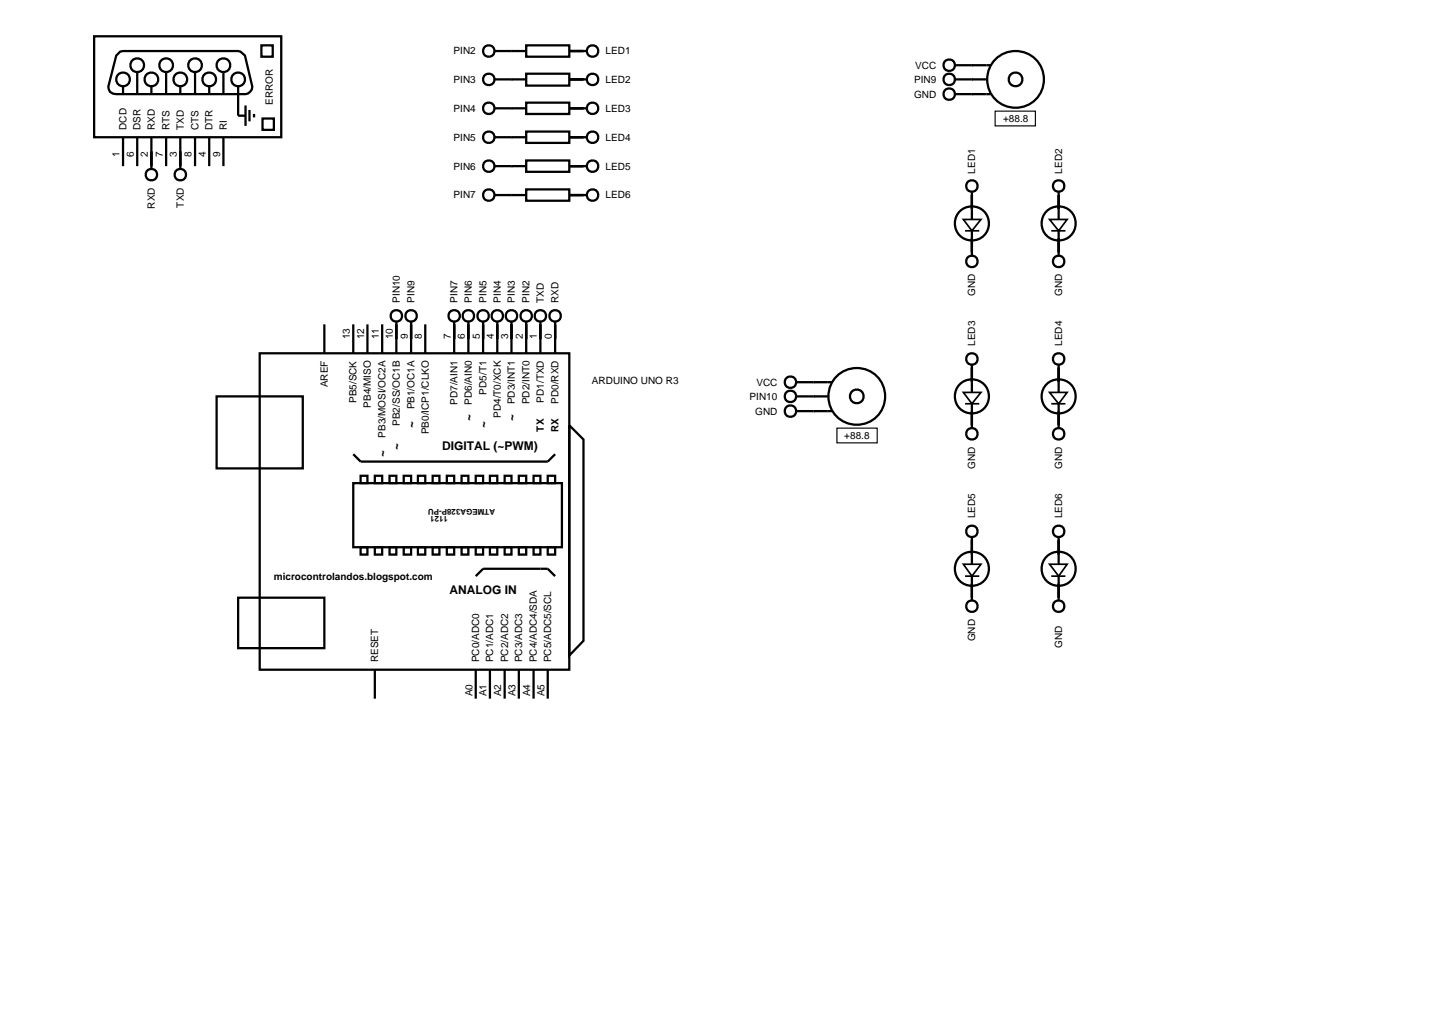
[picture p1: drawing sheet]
<svg xmlns="http://www.w3.org/2000/svg" width="257mm" height="180mm" viewBox="0 0 257 180" stroke-linecap="round" stroke-linejoin="round" font-family="sans-serif">
<g fill="none" stroke="#000" stroke-width=".4">
<path d="M16.6 6.4h33v17.8h-33zM21.2 9.1l.5-.1h20.3l.4 .1 .8 .7 1.3 5.5a1.39 1.39 0 0 1-1.2 1.3h-22.9a1.2 1.2 0 0 1-1.3-1.3l1.4-5.5zM21.7 15.3v1.3M24.2 12.8v3.8M26.7 15.3v1.3M29.3 12.8v3.8M31.8 15.3v1.3M34.4 12.8v3.8M36.9 15.3v1.3M39.4 12.8v3.8M42 15.3v5.1h1.3M43.3 18.6v3.6"/>
<path d="M44 19.4v2M46.1 8h2v2h-2zM87.2 19.1h5.6M87.2 14h5.6M87.2 9h5.6M92.8 18.1h7.6v2h-7.6zM92.8 13h7.6v2.1h-7.6zM92.8 8h7.6v2h-7.6zM100.4 19.1h3.1M100.4 14h3.1M100.4 9h3.1M168.4 14h5.6"/>
<path d="M168.4 11.5h6.3M168.4 16.6h6.3M21.7 24.2v5.1M24.2 24.2v5.1M26.7 24.2v5.6M29.3 24.2v5.1M31.8 24.2v5.6M34.4 24.2v5.1M36.9 24.2v5.1M39.4 24.2v5.1M44.8 20.1v.6M46.3 20.9h2v2h-2z"/>
<path d="M87.2 34.4h5.6M87.2 29.3h5.6M87.2 24.2h5.6M92.8 33.4h7.6v2h-7.6zM92.8 28.3h7.6v2h-7.6zM92.8 23.2h7.6v2h-7.6zM100.4 34.4h3.1M100.4 29.3h3.1M100.4 24.2h3.1M171.4 33.9v4.8M186.7 33.9v4.8M57.2 57.2v5.1"/>
<path d="M62.3 57.2v5.1M64.8 57.2v5.1M67.4 57.2v5.1M69.9 56.7v5.6M72.5 56.7v5.6M75 57.2v5.1M80.1 56.7v5.6M82.6 56.7v5.6M85.2 56.7v5.6M87.7 56.7v5.6M90.2 56.7v5.6M92.8 56.7v5.6"/>
<path d="M95.3 56.7v5.6M97.9 56.7v5.6M171.4 40.7v4.3M186.7 40.7v4.3M38.2 69.9h15.2v12.7h-15.2zM45.8 62.3h54.6v55.8h-54.6zM100.4 75l2.5 2.5v35.5l-2.5 2.6zM140.4 67.4h6.4M140.4 72.5h6.4M140.4 69.9h5.6M171.4 64.3v4.9M171.4 71.2v4.3"/>
<path d="M186.7 64.3v4.9M186.7 71.2v4.3M62.3 85.2h36.8v11.3h-36.8zM62.3 80.1l1.3 1.3h33l1.3-1.3M63.6 83.9h1.2v1.3h-1.2zM63.6 96.5h1.2v1.3h-1.2zM66.1 83.9h1.3v1.3h-1.3zM66.1 96.5h1.3v1.3h-1.3zM68.7 83.9h1.2v1.3h-1.2zM68.7 96.5h1.2v1.3h-1.2zM71.2 83.9h1.3v1.3h-1.3zM71.2 96.5h1.3v1.3h-1.3z"/>
<path d="M73.7 83.9h1.3v1.3h-1.3zM73.7 96.5h1.3v1.3h-1.3zM76.3 83.9h1.2v1.3h-1.2zM76.3 96.5h1.2v1.3h-1.2zM78.8 83.9h1.3v1.3h-1.3zM78.8 96.5h1.3v1.3h-1.3zM81.4 83.9h1.2v1.3h-1.2zM81.4 96.5h1.2v1.3h-1.2zM83.9 83.9h1.3v1.3h-1.3zM83.9 96.5h1.3v1.3h-1.3zM86.4 83.9h1.3v1.3h-1.3zM86.4 96.5h1.3v1.3h-1.3z"/>
<path d="M89 83.9h1.2v1.3h-1.2zM89 96.5h1.2v1.3h-1.2zM91.5 83.9h1.3v1.3h-1.3zM91.5 96.5h1.3v1.3h-1.3zM94.1 83.9h1.2v1.3h-1.2zM94.1 96.5h1.2v1.3h-1.2zM96.6 83.9h1.3v1.3h-1.3zM96.6 96.5h1.3v1.3h-1.3zM171.4 94.7v4.8M186.7 94.7v4.8M42 105.4h15.2v8.9h-15.2zM66.1 118.1v5.1"/>
<path d="M83.9 101.6l1.3-1.3h11.4l1.3 1.3M83.9 118.1v5.1M86.4 118.1v5.1M89 118.1v5.1M91.5 118.1v5.1M94.1 118.1v5.1M96.6 118.1v5.1M171.4 101.6v4.3M186.7 101.6v4.3"/>
<circle cx="21.7" cy="14" r="1.21"/>
<circle cx="24.2" cy="11.5" r="1.21"/>
<circle cx="26.7" cy="14" r="1.21"/>
<circle cx="29.3" cy="11.5" r="1.21"/>
<circle cx="31.8" cy="14" r="1.21"/>
<circle cx="34.4" cy="11.5" r="1.21"/>
<circle cx="36.9" cy="14" r="1.21"/>
<circle cx="39.4" cy="11.5" r="1.21"/>
<circle cx="42" cy="14" r="1.21"/>
<circle cx="86.2" cy="14" r="1.01"/>
<circle cx="86.2" cy="9" r="1.01"/>
<circle cx="86.2" cy="19.1" r="1.01"/>
<circle cx="104.5" cy="19.1" r="1.01"/>
<circle cx="104.5" cy="9" r="1.01"/>
<circle cx="104.5" cy="14" r="1.01"/>
<circle cx="167.4" cy="14" r="1.01"/>
<circle cx="167.4" cy="16.6" r="1.01"/>
<circle cx="167.4" cy="11.5" r="1.01"/>
<circle cx="179.1" cy="14" r="1.21"/>
<circle cx="179.1" cy="14" r="5"/>
<circle cx="26.7" cy="30.8" r="1.01"/>
<circle cx="31.8" cy="30.8" r="1.01"/>
<circle cx="86.2" cy="29.3" r="1.01"/>
<circle cx="86.2" cy="34.4" r="1.01"/>
<circle cx="86.2" cy="24.2" r="1.01"/>
<circle cx="104.5" cy="24.2" r="1.01"/>
<circle cx="104.5" cy="34.4" r="1.01"/>
<circle cx="104.5" cy="29.3" r="1.01"/>
<circle cx="171.4" cy="39.4" r="3"/>
<circle cx="171.4" cy="32.8" r="1.01"/>
<circle cx="186.7" cy="39.4" r="3"/>
<circle cx="186.7" cy="32.8" r="1.01"/>
<circle cx="69.9" cy="55.7" r="1.01"/>
<circle cx="72.5" cy="55.7" r="1.01"/>
<circle cx="80.1" cy="55.7" r="1.01"/>
<circle cx="82.6" cy="55.7" r="1.01"/>
<circle cx="85.2" cy="55.7" r="1.01"/>
<circle cx="87.7" cy="55.7" r="1.01"/>
<circle cx="90.2" cy="55.7" r="1.01"/>
<circle cx="92.8" cy="55.7" r="1.01"/>
<circle cx="95.3" cy="55.7" r="1.01"/>
<circle cx="97.9" cy="55.7" r="1.01"/>
<circle cx="171.4" cy="46.1" r="1.01"/>
<circle cx="186.7" cy="46.1" r="1.01"/>
<circle cx="139.4" cy="67.4" r="1.01"/>
<circle cx="139.4" cy="72.5" r="1.01"/>
<circle cx="139.4" cy="69.9" r="1.01"/>
<circle cx="151.1" cy="69.9" r="1.21"/>
<circle cx="151.1" cy="69.9" r="5"/>
<circle cx="171.4" cy="76.5" r="1.01"/>
<circle cx="171.4" cy="63.3" r="1.01"/>
<circle cx="171.4" cy="69.9" r="3"/>
<circle cx="186.7" cy="76.5" r="1.01"/>
<circle cx="186.7" cy="63.3" r="1.01"/>
<circle cx="186.7" cy="69.9" r="3"/>
<circle cx="171.4" cy="93.7" r="1.01"/>
<circle cx="186.7" cy="93.7" r="1.01"/>
<circle cx="171.4" cy="106.9" r="1.01"/>
<circle cx="171.4" cy="100.3" r="3"/>
<circle cx="186.7" cy="106.9" r="1.01"/>
<circle cx="186.7" cy="100.3" r="3"/>
</g>
<path d="M169.9 38.7h3.1l-1.6 2zM185.1 38.7h3.1l-1.5 2zM170.2 40.7h2.5M185.4 40.7h2.5M169.9 69.2h3.1l-1.6 2zM170.2 71.2h2.5M185.1 69.2h3.1l-1.5 2zM185.4 71.2h2.5M169.9 99.5h3.1l-1.6 2.1zM185.1 99.5h3.1l-1.5 2.1zM170.2 101.6h2.5M185.4 101.6h2.5" fill="none" stroke="#000" stroke-width=".3"/>
<path d="M175.5 19.6h7.1v2.6h-7.1zM147.6 75.5h7.1v2.6h-7.1z" fill="none" stroke="#000" stroke-width=".2"/>
<g font-size="2.1">
<text x="73.2" y="75.5" transform="rotate(-90 73.2 75.5)">~</text>
<text x="83.3" y="74.2" transform="rotate(-90 83.3 74.2)">~</text>
<text x="85.9" y="75.5" transform="rotate(-90 85.9 75.5)">~</text>
<text x="90.9" y="74.2" transform="rotate(-90 90.9 74.2)">~</text>
<text x="68.1" y="80.6" transform="rotate(-90 68.1 80.6)">~</text>
<text x="70.6" y="79.3" transform="rotate(-90 70.6 79.3)">~</text>
<text x="78" y="79.4">DIGITAL (~PWM)</text>
<text x="79.3" y="104.7">ANALOG IN</text>
</g>
<g font-size="1.8">
<text x="80" y="9.6">PIN2</text>
<text x="106.8" y="9.6">LED1</text>
<text x="80" y="14.6">PIN3</text>
<text x="106.8" y="14.6">LED2</text>
<text x="161.2" y="17.2">GND</text>
<text x="161.2" y="14.6">PIN9</text>
<text x="161.4" y="12.1">VCC</text>
<text x="22.3" y="22.9" transform="rotate(-90 22.3 22.9)">DCD</text>
<text x="24.8" y="22.9" transform="rotate(-90 24.8 22.9)">DSR</text>
<text x="27.3" y="22.9" transform="rotate(-90 27.3 22.9)">RXD</text>
<text x="29.9" y="22.9" transform="rotate(-90 29.9 22.9)">RTS</text>
<text x="32.4" y="22.9" transform="rotate(-90 32.4 22.9)">TXD</text>
<text x="35" y="22.9" transform="rotate(-90 35 22.9)">CTS</text>
<text x="37.5" y="22.9" transform="rotate(-90 37.5 22.9)">DTR</text>
<text x="40" y="22.9" transform="rotate(-90 40 22.9)">RI</text>
<text x="48.1" y="18.5" transform="rotate(-90 48.1 18.5)">ERROR</text>
<text x="80" y="19.7">PIN4</text>
<text x="106.8" y="19.7">LED3</text>
<text x="176.9" y="21.5">+88.8</text>
<text x="21.1" y="27.7" transform="rotate(-90 21.1 27.7)">1</text>
<text x="23.6" y="27.7" transform="rotate(-90 23.6 27.7)">6</text>
<text x="26.1" y="27.7" transform="rotate(-90 26.1 27.7)">2</text>
<text x="28.7" y="27.7" transform="rotate(-90 28.7 27.7)">7</text>
<text x="31.2" y="27.7" transform="rotate(-90 31.2 27.7)">3</text>
<text x="33.8" y="27.7" transform="rotate(-90 33.8 27.7)">8</text>
<text x="36.3" y="27.7" transform="rotate(-90 36.3 27.7)">4</text>
<text x="38.8" y="27.7" transform="rotate(-90 38.8 27.7)">9</text>
<text x="80" y="29.9">PIN6</text>
<text x="80" y="24.8">PIN5</text>
<text x="106.8" y="29.9">LED5</text>
<text x="106.8" y="24.8">LED4</text>
<text x="80" y="35">PIN7</text>
<text x="106.8" y="35">LED6</text>
<text x="172" y="30.6" transform="rotate(-90 172 30.6)">LED1</text>
<text x="187.3" y="30.6" transform="rotate(-90 187.3 30.6)">LED2</text>
<text x="27.3" y="36.8" transform="rotate(-90 27.3 36.8)">RXD</text>
<text x="32.4" y="36.6" transform="rotate(-90 32.4 36.6)">TXD</text>
<text x="70.5" y="53.4" transform="rotate(-90 70.5 53.4)">PIN10</text>
<text x="73.1" y="53.4" transform="rotate(-90 73.1 53.4)">PIN9</text>
<text x="80.7" y="53.4" transform="rotate(-90 80.7 53.4)">PIN7</text>
<text x="83.2" y="53.4" transform="rotate(-90 83.2 53.4)">PIN6</text>
<text x="85.8" y="53.4" transform="rotate(-90 85.8 53.4)">PIN5</text>
<text x="88.3" y="53.4" transform="rotate(-90 88.3 53.4)">PIN4</text>
<text x="90.8" y="53.4" transform="rotate(-90 90.8 53.4)">PIN3</text>
<text x="93.4" y="53.4" transform="rotate(-90 93.4 53.4)">PIN2</text>
<text x="95.9" y="53.4" transform="rotate(-90 95.9 53.4)">TXD</text>
<text x="98.5" y="53.4" transform="rotate(-90 98.5 53.4)">RXD</text>
<text x="172" y="52.2" transform="rotate(-90 172 52.2)">GND</text>
<text x="187.3" y="52.2" transform="rotate(-90 187.3 52.2)">GND</text>
<text x="61.7" y="59.8" transform="rotate(-90 61.7 59.8)">13</text>
<text x="64.2" y="59.8" transform="rotate(-90 64.2 59.8)">12</text>
<text x="66.8" y="59.8" transform="rotate(-90 66.8 59.8)">11</text>
<text x="69.3" y="59.8" transform="rotate(-90 69.3 59.8)">10</text>
<text x="71.9" y="59.8" transform="rotate(-90 71.9 59.8)">9</text>
<text x="74.4" y="59.8" transform="rotate(-90 74.4 59.8)">8</text>
<text x="79.5" y="59.8" transform="rotate(-90 79.5 59.8)">7</text>
<text x="82" y="59.8" transform="rotate(-90 82 59.8)">6</text>
<text x="84.6" y="59.8" transform="rotate(-90 84.6 59.8)">5</text>
<text x="87.1" y="59.8" transform="rotate(-90 87.1 59.8)">4</text>
<text x="89.6" y="59.8" transform="rotate(-90 89.6 59.8)">3</text>
<text x="92.2" y="59.8" transform="rotate(-90 92.2 59.8)">2</text>
<text x="94.7" y="59.8" transform="rotate(-90 94.7 59.8)">1</text>
<text x="97.3" y="59.8" transform="rotate(-90 97.3 59.8)">0</text>
<text x="172" y="61" transform="rotate(-90 172 61)">LED3</text>
<text x="187.3" y="61" transform="rotate(-90 187.3 61)">LED4</text>
<text x="57.8" y="68.3" transform="rotate(-90 57.8 68.3)">AREF</text>
<text x="62.9" y="71.1" transform="rotate(-90 62.9 71.1)">PB5/SCK</text>
<text x="65.4" y="71.9" transform="rotate(-90 65.4 71.9)">PB4/MISO</text>
<text x="80.7" y="71.4" transform="rotate(-90 80.7 71.4)">PD7/AIN1</text>
<text x="83.2" y="71.4" transform="rotate(-90 83.2 71.4)">PD6/AIN0</text>
<text x="85.8" y="69.6" transform="rotate(-90 85.8 69.6)">PD5/T1</text>
<text x="90.8" y="71.3" transform="rotate(-90 90.8 71.3)">PD3/INT1</text>
<text x="93.4" y="71.3" transform="rotate(-90 93.4 71.3)">PD2/INT0</text>
<text x="95.9" y="71" transform="rotate(-90 95.9 71)">PD1/TXD</text>
<text x="98.5" y="71.2" transform="rotate(-90 98.5 71.2)">PD0/RXD</text>
<text x="104.4" y="67.7">ARDUINO UNO R3</text>
<text x="132.2" y="70.5">PIN10</text>
<text x="133.4" y="68">VCC</text>
<text x="68" y="77.2" transform="rotate(-90 68 77.2)">PB3/MOSI/OC2A</text>
<text x="70.5" y="75.1" transform="rotate(-90 70.5 75.1)">PB2/SS/OC1B</text>
<text x="73.1" y="72.2" transform="rotate(-90 73.1 72.2)">PB1/OC1A</text>
<text x="75.6" y="76.6" transform="rotate(-90 75.6 76.6)">PB0/ICP1/CLKO</text>
<text x="88.3" y="73.7" transform="rotate(-90 88.3 73.7)">PD4/T0/XCK</text>
<text x="95.9" y="76.1" transform="rotate(-90 95.9 76.1)">TX</text>
<text x="98.5" y="76.2" transform="rotate(-90 98.5 76.2)">RX</text>
<text x="133.2" y="73.1">GND</text>
<text x="148.9" y="77.4">+88.8</text>
<text x="172" y="82.7" transform="rotate(-90 172 82.7)">GND</text>
<text x="187.3" y="82.7" transform="rotate(-90 187.3 82.7)">GND</text>
<text x="172" y="91.4" transform="rotate(-90 172 91.4)">LED5</text>
<text x="187.3" y="91.4" transform="rotate(-90 187.3 91.4)">LED6</text>
<text x="48.3" y="102.2">microcontrolandos.blogspot.com</text>
<text x="172" y="113.1" transform="rotate(-90 172 113.1)">GND</text>
<text x="66.7" y="116.8" transform="rotate(-90 66.7 116.8)">RESET</text>
<text x="84.5" y="116.8" transform="rotate(-90 84.5 116.8)">PC0/ADC0</text>
<text x="87" y="116.8" transform="rotate(-90 87 116.8)">PC1/ADC1</text>
<text x="89.6" y="116.8" transform="rotate(-90 89.6 116.8)">PC2/ADC2</text>
<text x="92.1" y="116.8" transform="rotate(-90 92.1 116.8)">PC3/ADC3</text>
<text x="94.7" y="116.8" transform="rotate(-90 94.7 116.8)">PC4/ADC4/SDA</text>
<text x="97.2" y="116.8" transform="rotate(-90 97.2 116.8)">PC5/ADC5/SCL</text>
<text x="187.3" y="114.3" transform="rotate(-90 187.3 114.3)">GND</text>
<text x="83.3" y="122.8" transform="rotate(-90 83.3 122.8)">A0</text>
<text x="85.8" y="122.8" transform="rotate(-90 85.8 122.8)">A1</text>
<text x="88.4" y="122.8" transform="rotate(-90 88.4 122.8)">A2</text>
<text x="90.9" y="122.8" transform="rotate(-90 90.9 122.8)">A3</text>
<text x="93.5" y="122.8" transform="rotate(-90 93.5 122.8)">A4</text>
<text x="96" y="122.8" transform="rotate(-90 96 122.8)">A5</text>
</g>
<g font-size="1.4">
<text x="87.3" y="89.8" transform="rotate(-180 87.3 89.8)">ATMEGA328P-PU</text>
<text x="79" y="91" transform="rotate(-180 79 91)">1121</text>
</g>
</svg>
